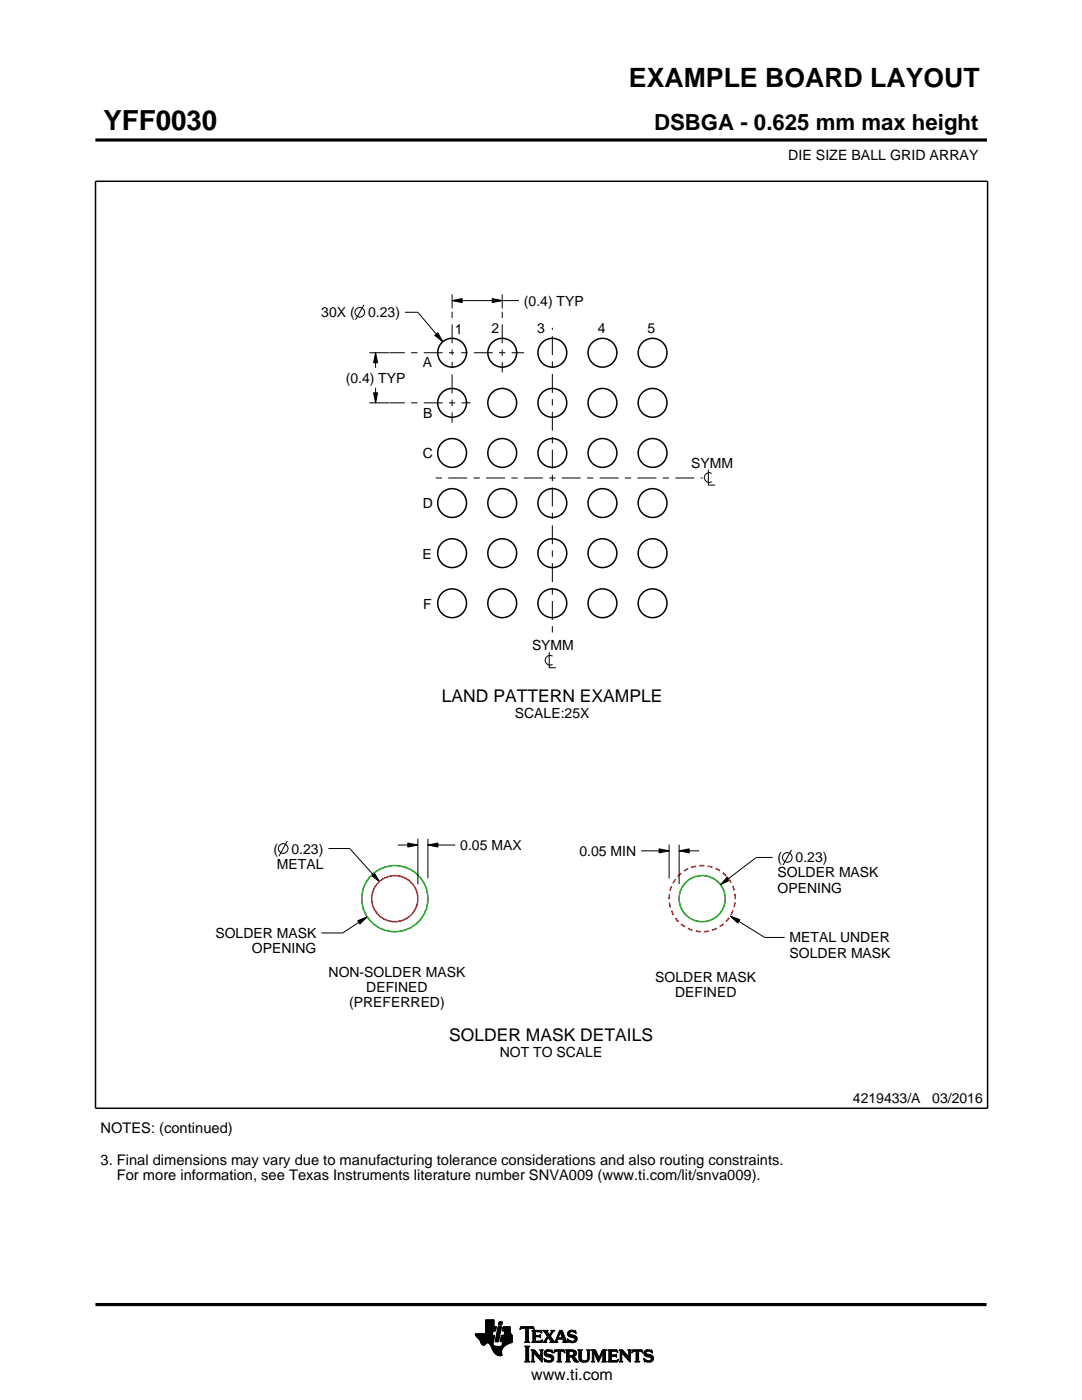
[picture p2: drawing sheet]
<svg xmlns="http://www.w3.org/2000/svg" width="216mm" height="279mm" viewBox="0 0 216 279" stroke-linecap="round" stroke-linejoin="round" font-family="sans-serif">
<g fill="none" stroke="#000" stroke-width=".2">
<path d="M19.1 27.9h177.7M196.8 27.7v.5M90.2 60l2-.4v.8zM90.2 58.7v2.8M90.2 60h13.4M98.2 59.6l2 .4-2 .4zM100.2 58.7v2.9M72.6 60.8l-1.6 3M73.7 70.4h3.9M74.5 78.4h.8l-.4 2zM74.9 70.4l.4 2h-.8zM74.9 70.4v3"/>
<path d="M74.9 77.4v3M80.8 62.3h2.6l5 5.9M86.8 66.9l.6-.5 1 1.8zM73.7 80.4h4M141.3 93.7v3.1h1.4M142 94.5a.98 .98 0 0 0-1.5 .8 .98 .98 0 0 0 1.5 .8M109.6 130.2v3.1h1.3M110.3 130.9a.98 .98 0 0 0-1.5 .9 .98 .98 0 0 0 1.5 .8M57.3 167.8l-1.6 3M65.5 169.3h4.3l5.9 6.6M74.1 174.7l.6-.5 1 1.7zM79.4 168.6h4"/>
<path d="M81.4 168.2l2 .4-2 .4zM83.4 167.4v9.1M85.4 168.6l2-.4v.8zM85.4 167.4v7.9M85.4 168.6h5.4M127.9 169.8h5.6M131.5 169.4l2 .4-2 .4zM133.5 168.6v6.7M135.5 169.8l2-.4v.8zM135.5 168.6v7.8M135.5 169.8h4M145.1 175l.5 .7-1.8 .9z"/>
<path d="M154.2 171.1h-3.3l-7.1 5.5M157.9 169.6l-1.6 3M71.4 183.7l1.9-.7-1.5 1.4zM73.3 183l-4.9 3.2h-4.3M145.7 182.8l1.9 .7-.4 .7zM145.7 182.8l6.9 4.3h4M94.8 266.2h3.5M94.8 266.3h3.5M94.9 266.4h3.3M94.9 266.5h3.8l-.2 1.2M94.9 266.5h3.8M95 266.6h3.7"/>
<path d="M95 266.7h3.7M95.1 266.8h3.6M95.2 266.9h3.4M95.3 267h3.3M95.4 267.1h3.2M95.5 267.2h3.1M95.6 267.3h3M95.7 267.4h2.8M95.7 267.5h2.8M95.7 267.5l.3 .7 .4 .3 .3-.1 .5-.4 .4 .1 .8 1.5M95.8 267.6h2.7M95.8 267.7h2.7"/>
<path d="M95.9 267.8h2.6M95.9 267.9h2.5M95.9 268h2.5M96 268h1.1M96 268.1h1M96.1 268.2h.8M96.1 268.3h.7M96.2 268.4h.6M96.3 268.4h.4M96.9 266.1h1.4M96.9 266h1.4M96.9 265.9h1.4"/>
<path d="M96.9 265.8h1.5M96.9 265.7h1.5M96.9 264.7l2.2 .1-.2 .9h-.5l-.2 .8M96.9 265.6h2M96.9 265.5h2M96.9 265.4h2M96.9 265.3h2.1M96.9 265.2h2.1M96.9 265.1h2.1M96.9 265h2.1M96.9 264.9h2.1M96.9 264.8h2.2"/>
<path d="M96.9 264.6h1.7M96.9 264.5h1.7M96.9 264.4h1.7M96.9 264.3h1.7M96.9 264.2h1.7M96.9 264.1h1.7M96.9 264h1.7M96.9 263.9h1.7M96.9 263.8h1.7M96.9 263.7h1.7M96.9 263.6h1.7M96.9 263.5h1.7"/>
<path d="M96.9 263.4h1.7M97.5 268h.9M97.6 268.1h.8M97.7 268.2h.7M97.7 268.3h.7M97.8 268.4h.6M97.9 268.5h.6M97.9 268.6h.7M98 268.7h1.1M98 268.8h2.6M98 268.8h2.5M98.1 268.9h2.3"/>
<path d="M98.1 269h2.3M98.1 269.1h2.2M98.2 269.2h2.1M98.2 269.2h2M98.2 269.3h2M98.3 269.4h1.9M98.3 269.5h1.8M98.4 269.6h1.7M98.4 269.6l.6 .7 .7 .3 .5-.1-.1-.7M98.4 268v.4l.3 .2 2 .1M98.5 269.7h1.6M98.5 267.7l-.1 .3"/>
<path d="M98.5 269.8h1.6M98.6 269.9h1.5M98.6 264.8v-1.4h-1.7v2.8h-2.1l.2 .5 .7 .8M98.6 270h1.5M98.7 270h1.4M98.8 270.1h1.3M98.8 267.7h.7M98.8 267.6h.7M98.8 267.5h.7M98.9 270.2h1.2M98.9 267.4h.7M98.9 267.3h.7"/>
<path d="M98.9 267.2h.7M98.9 267.1h.7M98.9 267h.7M98.9 270.3h1.3M99 266.9h.6M99 266.9h.7M99 266.8h.7M99 266.7h.7M99 266.6h.7M99 266.5h.7M99.1 270.4h1.1M99.1 266.4h.7"/>
<path d="M99.1 266.3h.7M99.1 266.2h.7M99.1 266.1h.7M99.1 266h.7M99.2 265.9h.7M99.2 265.8h.7M99.2 270.4h1M99.2 265.7h.7M99.2 265.6h.7M99.2 265.5h.7M99.3 265.4h.6M99.3 265.4h.7"/>
<path d="M99.3 265.3h.7M99.3 265.2h.7M99.3 265.1h.7M99.3 265h.7M99.4 270.5h.8M99.4 264.9h.7M99.4 264.8h.7M99.4 264.8h.7l-.6 3h-.7zM99.4 264.5l.2-.7h.7l-.2 .7h-.7M99.5 264.4h.6M99.5 264.3h.7M99.5 264.2h.7"/>
<path d="M99.5 264.1h.7M99.5 264h.7M99.5 263.9h.7M99.6 263.8h.7M99.8 270.6h.1M99.8 267.7h2.4M99.8 267.6h2.4M99.8 267.5h2.4M99.9 267.4h2.3M99.9 267.3h2.3M99.9 267.2h2.3M99.9 267.1h2.3"/>
<path d="M99.9 267h2.3M99.9 266.9h2.3M100 266.9h2.2M100 266.8h2.2M100 266.7h2.2M100 266.6h2.2M100 266.5h2.2M100.1 268.6h.7M100.2 268.5h.7M100.2 268.4h.8M100.2 268.4h.9M100.2 268.3h1"/>
<path d="M100.2 268.2h1.2M100.2 265.6h1.6M100.2 268.1h1.4M100.2 265.5h1.6M100.2 268h1.6M100.3 265.4h1.5M100.3 268h1.7M100.3 267.9h1.9M100.3 265.3h1.5M100.3 267.8h1.9M100.3 265.2h1.5M100.3 265.1h1.5"/>
<path d="M100.3 265h1.5M100.4 264.9h1.4M100.4 264.8h1.4M100.6 266.5l.1-.8h-.5l.2-.9h1.4l.1 1.1 .3 .6v1.4l-1.3 .6M100.6 266.4h1.5M100.6 266.3h1.4M100.6 266.2h1.4M100.6 266.1h1.3M100.7 266h1.2M100.7 265.9h1.2M100.7 265.8h1.1M100.7 265.7h1.1"/>
<path d="M100.9 268.5l-.6 .6-.2 .7M102.2 266.5h-2.2l-.2 1.1 .5 .2-.2 .9M103.7 265.3h.1M103.8 265.2h.2M103.8 265h2.8M103.8 264.9h2.7M103.9 264.8h2.6M104.7 267.8h1M104.7 271.8h1.1M104.7 268.7h1M104.8 267.7h.7M104.8 271.7h.8"/>
<path d="M104.9 265.2h.6M104.9 268.9h.6M104.9 267.6h.6M104.9 267.5l-.2 .3M104.9 267.5h.6M104.9 267.4h.6M104.9 267.3h.6M104.9 267.2h.6M104.9 267.1h.6M104.9 267h.6M104.9 266.8h.6M104.9 266.7h.6"/>
<path d="M104.9 266.6h.6M104.9 266.5h.6M104.9 266.4h.6M104.9 266.3h.6M104.9 266.2h.6M104.9 266.1h.6M104.9 265.9h.6M104.9 265.8h.6M104.9 265.7h.6M104.9 265.6h.6M104.9 265.5h.6M104.9 265.4h.6"/>
<path d="M104.9 265.3h.6M104.9 271.5h.6M104.9 269h.6M104.9 271.4h.6M104.9 271.4v-2.4l-.2-.4h1.1l-.3 .4v2.4M104.9 271.4l-.2 .4h1.1l-.3-.4M104.9 271.3h.6M104.9 271.2h.6M104.9 271.1h.6M104.9 271h.6M104.9 270.9h.6M104.9 270.8h.6"/>
<path d="M104.9 270.6h.6M104.9 270.5h.6M104.9 270.4h.6M104.9 270.3h.6M104.9 270.2h.6M104.9 270.1h.6M104.9 270h.6M104.9 269.9h.6M104.9 269.8h.6M104.9 269.6h.6M104.9 269.5h.6M104.9 269.4h.6"/>
<path d="M104.9 269.3h.6M104.9 269.2h.6M104.9 269.1h.6M105.5 267.5l.2 .3M105.5 267.5v-2.3l.7-.1 .4 .3-.1-.6h-2.6l-.1 .6 .4-.3 .7 .1v2.3M105.7 267.8h-1M105.9 271.8h.8M105.9 269.4h.8M106.1 269.5h.7M106.1 267.8h2M106.1 271.7h.5M106.2 269.6h.7"/>
<path d="M106.2 271.5h.3M106.2 265.6h1.8M106.2 269.8h.8M106.2 271.4h.3M106.2 271.4l-.3 .4h.8l-.2-.4M106.2 271.3h.3M106.2 271.2h.3M106.2 271.1h.3M106.2 271h.3M106.2 270.9h.3M106.2 270.8h.3M106.2 270.6h.3"/>
<path d="M106.2 270.5h.3M106.2 270.4h.3M106.2 270.3h.3M106.2 270.2h.3M106.2 270.1h.3M106.2 270h1M106.2 269.9h.9M106.2 269.8v1.6M106.2 269.8l-.3-.4h.8l1.2 1.4M106.3 267.7h1.8M106.3 265.7h1.8M106.3 267.6h.6"/>
<path d="M106.3 265.8h.6M106.3 267.5l-.2 .3M106.3 267.5h.5M106.3 267.4h.5M106.3 267.3h.5M106.3 267.2h.5M106.3 267.1h.5M106.3 267h.5M106.3 266.8h.5M106.3 266.7h1.6M106.3 266.6h1.6M106.3 266.5h.5"/>
<path d="M106.3 266.4h.5M106.3 266.3h.5M106.3 266.2h.5M106.3 266.1h.5M106.3 265.9h.5M106.4 265.2h.2M106.5 270h.1M106.5 270v1.4M106.5 270l1.6 1.9M106.5 265.3h.1M106.6 270.1h.7M106.7 270.2h.7"/>
<path d="M106.8 270.3h.7M106.8 265.9l.2-.1h.6l.6 .2-.2-.5h-1.9l.2 .3v1.7M106.8 265.9v.6h.8l.3-.2v.7M106.9 270.4h.7M107 270.5h.7M107.1 270.6h.7M107.2 270.8h1M107.3 270.9h.9M107.4 271h.8M107.5 271.1h.7M107.6 271.2h.6M107.6 266.5h.3"/>
<path d="M107.7 271.3h.5M107.7 269.4h.7M107.7 266.8h.2M107.7 267.6h.5M107.8 266.4h.1M107.8 271.4h.4M107.8 267h.1M107.8 265.8h.3M107.8 269.5h.5M107.9 271.5h.3M107.9 269.6h.3M107.9 267l-.3-.2h-.8l.1 .8h.9l.5-.2"/>
<path d="M107.9 269.8h.3M107.9 270.6h.3M107.9 270.5h.3M107.9 270.4h.3M107.9 270.3h.3M107.9 270.2h.3M107.9 270.1h.3M107.9 270h.3M107.9 269.9h.3M107.9 269.8v1M107.9 269.8l-.2-.4h.7l-.2 .4M108 271.7h.2"/>
<path d="M108 265.9h.1M108 267.5h.2M108.1 271.8h.1M108.1 266.1h.1M108.2 267.4h.1M108.2 269.8l-.1 2.1M108.2 267.8h.9M108.3 267.4l-.2 .5-2-.1M108.3 265.6h1M108.5 267.7h.5M108.5 271.1h.1M108.5 265.7h.7"/>
<path d="M108.5 271.2h.2M108.6 271.3h.2M108.6 270.1l.2 .5 1.1 .3 .1 .3-.1 .3h-.5l-.9-.4M108.6 270.1h.4M108.6 270h.4M108.6 270.2h.6M108.6 267.6h.4M108.6 271.4h.4M108.6 269.9h.4M108.6 270.3h1M108.6 265.8h.7M108.6 271.5h.8"/>
<path d="M108.6 269.8h.5M108.7 271.7h1.5M108.7 270.4h1.3M108.7 267.5h.3M108.7 271.8h.1M108.7 265.9h.6M108.7 269.6h1.5M108.8 267.4h.3M108.8 270.5h1.5M108.8 266.1h.6M108.8 269.5h1.4M108.8 267.3h.4"/>
<path d="M108.9 266.2h.6M108.9 267.2h.4M108.9 266.3h.6M108.9 270.6h1.5M109 267.1h.3M109 270l.1 .2 1.2 .3 .2 .6M109 270l.1-.3h.4l.8 .3-.1-.6-.2 .1-.6-.1-.6 .2-.2 .5M109 266.4h1M109.1 271.8h.9M109.1 269.4h.7M109.1 267h.9M109.1 266.5h.8"/>
<path d="M109.1 267.8h-.9M109.2 266.8h.8M109.2 266.6h.6M109.2 266.7h.7M109.2 266.7l-.6 .9-.4 .2M109.3 270.8h1.1M109.5 267.1h.6M109.6 267.2h.6M109.7 271.5h.7M109.7 267.3h.6M109.7 267.8h1.6M109.7 267.8l.2-.2-.5-.7-.4 .8 .1 .1"/>
<path d="M109.7 266.3h.4M109.7 267.4h.6M109.8 270.9h.7M109.8 266.2h.3M109.8 266.6l.9 1.2 1-2.3h.5l.8 2.1 .3 .2M109.8 267.5h.6M109.9 266.1h.3M109.9 269.8h.4M109.9 267.6h.6M109.9 267.7h.7M109.9 271.4h.5M109.9 265.9h.4"/>
<path d="M110 271h.5M110 265.6h.7M110 265.9l-.4 .5-.4-.6 .2-.3h-1.1l.9 1.2M110 265.9l.1-.2-.2-.2h.8l-.9 1.1M110 271.3h.5M110 265.8h.4M110 271.1h.5M110 271.2h.5M110.1 269.4h.1M110.1 265.7h.4M110.1 269.9h.2M110.2 270h.1"/>
<path d="M110.5 270h.1M110.5 269.9h.2M110.5 271.1l-.2 .5-.8 .3-.6-.2-.2 .1-.2-.7M110.5 269.8h.3M110.6 269.6h2.1M110.6 269.5h2M110.6 269.4h2M110.7 267.7h.5M110.8 267.6h.4M110.9 267.5h.3M110.9 267.4h.3M111 267.3h.3"/>
<path d="M111 267.2h1.8M111 267.1h1.8M111.1 267h.3M111.1 271.8h1M111.1 266.8h.4M111.2 266.7h.3M111.2 267.5l.1-.2h1l.1 .2M111.2 267.5v.3h.1M111.2 266.6h.3M111.3 266.5h.3M111.3 271.7h.6M111.3 266.4h.3"/>
<path d="M111.3 271.5h.6M111.3 267.8h-1.6M111.3 269.8h.6M111.4 266.3h.3M111.4 271.4h.5M111.4 271.4l-.1-1.7h-.4l-.4 .4 .2-.7h1.9l.1 .7-.3-.4h-.5v1.7M111.4 270.1h.5M111.4 270h.5M111.4 269.9h.5M111.4 270.5h.5M111.4 270.4h.5M111.4 270.3h.5"/>
<path d="M111.4 270.2h.5M111.4 271.1h.5M111.4 271h.5M111.4 270.9h.5M111.4 270.8h.5M111.4 270.6h.5M111.4 271.4l-.3 .4h1l-.2-.4M111.4 271.3h.5M111.4 271.2h.5M111.4 266.2h.3M111.4 266.1h.4M111.5 265.9h.9"/>
<path d="M111.5 265.8h.8M111.6 265.7h.7M111.6 265.6h.6M111.8 265.9l.4 1.1h-.8zM111.9 266.1h.5M111.9 266.2h.5M111.9 266.3h.6M112 266.4h.5M112 266.5h.6M112.1 266.6h.5M112.1 266.7h.6M112.1 266.8h.6"/>
<path d="M112.2 267h.5M112.2 267.8h1.1M112.3 267.3h.6M112.3 267.4h.6M112.4 267.5h.6M112.4 267.5v.3h-.2M112.4 269.8h.3M112.4 267.6h.6M112.4 267.7h.7M112.6 269.9h.1M112.6 270h.2M112.8 271.8h1"/>
<path d="M112.8 269.4h1.6M113 269.5h1.7M113 271.7h.7M113 269.6h1.9M113 271.5h.6M113 269.8h.6M113 271.4h.6M113 271.4l-.2 .4h1l-.2-.4M113 271.3h.6M113 271.2h.6M113 271.1h.6M113 271h.6"/>
<path d="M113 270.9h.6M113 270.8h1.5M113 270.6h1.6M113 270.5h1.8M113 270.4h.6M113 270.3h.6M113 270.2h.6M113 270.1h.6M113 270h.6M113 269.9h.6M113 269.8v1.6M113 269.8l-.2-.4h1.5l.6 .2 .1 .5"/>
<path d="M113.2 267.3h.2M113.2 267.4h.3M113.2 266.2l.3 .5 1 .3 .2 .3M113.2 266.2h.5M113.2 266.3h.6M113.2 266.1h.5M113.3 267.5h.3M113.3 267.8h-1.1M113.3 266.4h.9M113.3 265.9h.4M113.3 267.6h.6M113.3 266.5h1.3"/>
<path d="M113.3 267.7h1.6M113.3 265.8h.5M113.3 267.8h.2M113.4 266.6h1.5M113.4 265.7h1.5M113.5 266.7h1.5M113.5 265.6h1.4M113.6 269.9l.1-.2h.5l.3 .4M113.6 269.9v.6M113.7 267.8h1.1M113.8 266.8h1.3M113.8 265.5h.6"/>
<path d="M114 268h.4M114.1 270.9h.6M114.2 271h.6M114.2 271.1h.7M114.3 271.2h.6M114.3 267h.8M114.3 269.8h.7M114.3 270.4h.6M114.4 271.3h.6M114.4 271.3l.4 .5h.7M114.4 271.3l-.3-.4-.5-.1v.6M114.4 270.7h.1"/>
<path d="M114.4 270.7l1.1 1.1M114.4 271.4h.7M114.4 269.9h.6M114.4 270.3h.6M114.5 267.6h.5M114.5 270.2h.5M114.5 270h.5M114.5 265.8h.4M114.5 270.1h.5M114.5 270.1l-.2 .3-.3 .1M114.5 271.5h.7M114.6 271.7h.7"/>
<path d="M114.6 267.1h.6M114.6 267.5h.5M114.7 267.2h.5M114.7 267.4h.5M114.7 265.9h.3M114.7 267.3h.5M114.7 271.8h.8M114.8 266.1h.2M114.9 266.2h.1M114.9 266.2l-.1-.7-.2 .1-.5-.1-.6 .2-.3 .5M114.9 266.2l-.7-.4h-.4l-.1 .2 .1 .3 1.1 .4 .3 .5M115 270.1l-.1 .4-.5 .2"/>
<path d="M115.2 267.2l-.3 .6-.7 .2-.6-.2-.2 .1-.2-.7 .9 .5 .4-.1 .2-.3M115.3 269.4h.9M115.4 269.5h.7M115.5 269.6h.5M115.5 269.8h.5M115.5 269.8v1.4l.4 .5 .6 .2 .7-.1 .3-.3 .1-.5M115.5 271h.5M115.5 270.9h.5M115.5 270.8h.5M115.5 270.6h.5M115.5 270.5h.5M115.5 270.4h.5"/>
<path d="M115.5 270.3h.5M115.5 270.2h.5M115.5 270.1h.5M115.5 270h.5M115.5 269.9h.5M115.5 269.8l-.2-.4h.9l-.2 .4M115.5 271.1h.5M115.5 271.2h.5M115.5 271.3h.6M115.6 271.4h.6M115.7 271.5h.8M115.8 271.7h1.5"/>
<path d="M116 269.8v1.2M116 271l.2 .4 .5 .2 .4-.2 .2-.4M116 271.8h1.1M116.8 271.5h.6M117 269.4h.8M117.1 271.4h.4M117.2 269.5h.5M117.2 271.3h.4M117.2 269.6h.4M117.2 271.2h.4M117.2 271.1h.4M117.3 269.8h.3"/>
<path d="M117.3 271h.3M117.3 270.9h.3M117.3 270.8h.3M117.3 270.6h.3M117.3 270.5h.3M117.3 270.4h.3M117.3 270.3h.3M117.3 270.2h.3M117.3 270.1h.3M117.3 270h.3M117.3 269.9h.3M117.6 269.8l.2-.4h-.8l.2 .3 .1 1.3"/>
<path d="M117.6 269.8v1.2M118 271.8h.7M118 269.4h.8M118.1 269.5h.8M118.1 271.7h.5M118.2 269.6h.7M118.2 271.5h.3M118.2 269.8h.8M118.2 271.4h.3M118.2 269.8l-.2-.4h.8l.7 1.6 .7-1.6h.9l-.3 .4M118.2 271.4l-.2 .4h.7l-.2-.4M118.2 271.3h.3"/>
<path d="M118.2 271.2h.3M118.2 271.1h.3M118.2 271h.3M118.2 270.9h.3M118.2 270.8h.3M118.2 270.6h.3M118.2 270.5h.3M118.2 270.4h.3M118.2 270.3h.3M118.2 270.2h.3M118.2 270.1h.3M118.2 270h.9"/>
<path d="M118.2 269.9h.8M118.2 269.8v1.6M118.6 270.1h.5M118.6 270.2h.6M118.7 270.3h.5M118.7 270.4h.6M118.8 270.5h.5M118.8 270.6h.6M118.9 270.8h.5M118.9 270.9h.6M119 271h.8M119 271.1h.8"/>
<path d="M119.1 271.2h.6M119.1 271.3h.6M119.2 271.4h.4M119.2 271.5h.4M119.3 271.7h.2M119.3 271.8h.2M119.6 270.9h.3M119.6 270.8h.3M119.7 270.6h.3M119.7 270.5h.3M119.8 270.4h.3M119.8 270.3h.3"/>
<path d="M119.9 270.2h.3M119.9 270.1h.3M120 270h.8M120 269.9h.8M120 269.8h.8M120.1 271.8h1M120.1 269.6h.7M120.1 269.5h.8M120.2 269.4h.9M120.2 271.7h.7M120.3 271.5h.5M120.3 271.4h.5"/>
<path d="M120.3 271.4l-.2 .4h1l-.3-.4M120.3 271.4v-1.5l-.9 2-.9-2v1.5M120.3 271.3h.5M120.3 271.2h.5M120.3 271.1h.5M120.3 271h.5M120.3 270.9h.5M120.3 270.8h.5M120.3 270.6h.5M120.3 270.5h.5M120.3 270.4h.5M120.3 270.3h.5"/>
<path d="M120.3 270.2h.5M120.3 270.1h.5M120.8 269.8v1.6M121.2 271.8h2M121.2 269.4h1.9M121.4 269.5h1.8M121.4 271.7h1.9M121.5 269.6h1.7M121.5 271.5h1.8M121.5 269.8h.5M121.5 271.4h.5M121.5 269.8l-.3-.4h1.9l.2 .6"/>
<path d="M121.5 269.9h.5M121.5 269.8v1.6M121.5 270.3h.5M121.5 270.2h.5M121.5 270.1h.5M121.5 270h.5M121.5 270.9h.5M121.5 270.8h.5M121.5 270.6h1.5M121.5 270.5h1.5M121.5 270.4h1.5M121.5 271.3h.5"/>
<path d="M121.5 271.2h.5M121.5 271.1h.5M121.5 271h.5M122.6 270.4l.4-.2v.7l-.2-.2h-.8v.7l.2 .1M122.9 270.8h.1M122.9 270.3h.1M123 269.8h.3M123.1 271.4h.3M123.2 269.9h.1M123.3 270h.1M123.3 270l-.4-.3h-.8l-.1 .7M123.3 271.3h.1"/>
<path d="M123.4 271.2h.1M123.4 271.2l-.2 .6h-2l.3-.4M123.4 271.2l-.3 .3h-.4M123.5 271.8h.8M123.5 269.4h.7M123.6 269.5h.7M123.7 271.7h.5M123.7 269.6h.7M123.7 271.5h.4M123.7 269.8h.8M123.7 271.4h.4M123.7 269.8l-.2-.4h.7l1.2 1.4 .1-1"/>
<path d="M123.7 271.4l-.2 .4h.8l-.2-.4M123.7 271.3h.4M123.7 271.2h.4M123.7 271.1h.4M123.7 271h.4M123.7 270.9h.4M123.7 270.8h.4M123.7 270.6h.4M123.7 270.5h.4M123.7 270.4h.4M123.7 270.3h.4M123.7 270.2h.4"/>
<path d="M123.7 270.1h.4M123.7 270h1M123.7 269.9h.9M123.7 269.8v1.6M124.1 270v1.4M124.1 270h.1M124.2 270.1h.6M124.2 270.2h.7M124.3 270.3h.7M124.4 270.4h.7M124.5 270.5h.7M124.6 270.6h.7"/>
<path d="M124.7 270.8h1.1M124.8 270.9h1M124.9 271h.9M125 271.1h.8M125.1 271.2h.7M125.2 271.3h.6M125.2 269.4h.8M125.3 271.4h.5M125.4 269.5h.5M125.4 271.5h.4M125.4 269.6h.4M125.5 269.8h.3"/>
<path d="M125.5 269.8l-.3-.4h.8l-.2 .4M125.5 269.9h.3M125.5 270.2h.3M125.5 270.1h.3M125.5 270h.3M125.5 270.4h.3M125.5 270.3h.3M125.5 270.6h.3M125.5 270.5h.3M125.5 271.7h.3M125.6 271.8h.2M125.8 269.8v2.1l-1.7-1.9"/>
<path d="M126 270h.1M126.1 269.9h.1M126.1 269.8h.3M126.1 269.6h2.1M126.2 269.5h2M126.2 269.4h2M126.6 271.8h1.1M126.9 271.7h.6M126.9 271.5h.5M126.9 269.8h.5M126.9 271.4h.5M126.9 271.4v-1.7h-.5l-.3 .4 .1-.7h1.9l.2 .7-.4-.4h-.5v1.7"/>
<path d="M126.9 270.1h.5M126.9 270h.5M126.9 269.9h.5M126.9 270.5h.5M126.9 270.4h.5M126.9 270.3h.5M126.9 270.2h.5M126.9 271.1h.5M126.9 271h.5M126.9 270.9h.5M126.9 270.8h.5M126.9 270.6h.5"/>
<path d="M126.9 271.4l-.3 .4h1.1l-.3-.4M126.9 271.3h.5M126.9 271.2h.5M128 269.8h.3M128.1 269.9h.2M128.2 270h.1M128.4 271.1h.1M128.4 271.2h.2M128.5 271.3h.2M128.5 270.1l.1 .4 .5 .3M128.5 270.1h.4M128.5 270h.4"/>
<path d="M128.5 270.2h.6M128.5 271.4h.4M128.5 269.9h.4M128.5 270.3h1M128.5 271.5h.8M128.5 269.8h.5M128.6 271.7h1.5M128.6 270.4h1.3M128.6 271.8h.1M128.6 269.6h1.5M128.7 270.5h1.5M128.7 269.5h1.4"/>
<path d="M128.8 270.6h1.5M128.9 270l.1 .2 1.2 .3 .2 .6M128.9 270l.1-.3h.4l.8 .3-.1-.6-.2 .1-.6-.1-.6 .2-.2 .5M128.9 271.8h1M129 269.4h.7M129.1 270.8l.7 .2 .1 .4-.7 .1-.8-.4M129.2 270.8h1.1M129.6 271.5h.7M129.6 270.9h.8M129.8 269.8h.4M129.8 271.4h.5M129.9 271h.5"/>
<path d="M129.9 271.3h.5M129.9 271.1h.5M129.9 271.2h.5M129.9 269.4h.2M130 269.9h.2M130.1 270h.1M130.4 271.1l-.3 .5-.7 .3-.6-.2-.2 .1-.2-.7"/>
<circle cx="71.8" cy="62.3" r=".98"/>
<circle cx="56.5" cy="169.3" r=".98"/>
<circle cx="157.1" cy="171.1" r=".98"/>
</g>
<g fill="#000">
<path d="M90.2 60l2-.4v.8zM98.2 59.6l2 .4-2 .4zM74.9 70.4l.4 2h-.8zM86.8 66.9l.6-.5 1 1.8zM74.5 78.4h.8l-.4 2zM74.1 174.7l.6-.5 1 1.7zM81.4 168.2l2 .4-2 .4zM85.4 168.6l2-.4v.8zM131.5 169.4l2 .4-2 .4zM135.5 169.8l2-.4v.8zM145.1 175l.5 .7-1.8 .9zM71.4 183.7l1.9-.7-1.5 1.4z"/>
<path d="M145.7 182.8l1.9 .7-.4 .7z"/>
</g>
<g fill="none" stroke="#000" stroke-width=".3">
<path d="M19.1 36.2h178v185h-178z"/>
<circle cx="90.2" cy="70.4" r="2.88"/>
<circle cx="100.2" cy="70.4" r="2.88"/>
<circle cx="110.2" cy="70.4" r="2.88"/>
<circle cx="120.2" cy="70.4" r="2.88"/>
<circle cx="130.2" cy="70.4" r="2.88"/>
<circle cx="90.2" cy="90.4" r="2.88"/>
<circle cx="90.2" cy="80.4" r="2.88"/>
<circle cx="100.2" cy="80.4" r="2.88"/>
<circle cx="100.2" cy="90.4" r="2.88"/>
<circle cx="110.2" cy="90.4" r="2.88"/>
<circle cx="110.2" cy="80.4" r="2.88"/>
<circle cx="120.2" cy="90.4" r="2.88"/>
<circle cx="120.2" cy="80.4" r="2.88"/>
<circle cx="130.2" cy="90.4" r="2.88"/>
<circle cx="130.2" cy="80.4" r="2.88"/>
<circle cx="90.2" cy="100.4" r="2.88"/>
<circle cx="90.2" cy="110.4" r="2.88"/>
<circle cx="100.2" cy="110.4" r="2.88"/>
<circle cx="100.2" cy="100.4" r="2.88"/>
<circle cx="110.2" cy="110.4" r="2.88"/>
<circle cx="110.2" cy="100.4" r="2.88"/>
<circle cx="120.2" cy="100.4" r="2.88"/>
<circle cx="120.2" cy="110.4" r="2.88"/>
<circle cx="130.2" cy="110.4" r="2.88"/>
<circle cx="130.2" cy="100.4" r="2.88"/>
<circle cx="90.2" cy="120.4" r="2.88"/>
<circle cx="100.2" cy="120.4" r="2.88"/>
<circle cx="110.2" cy="120.4" r="2.88"/>
<circle cx="120.2" cy="120.4" r="2.88"/>
<circle cx="130.2" cy="120.4" r="2.88"/>
</g>
<path d="M19 27.9h177.8M19 260.3h177.8" fill="none" stroke="#000" stroke-width=".63" stroke-linecap="butt"/>
<g fill="none" stroke="#000" stroke-width=".2" stroke-dasharray="1.3 1.3 3.8 1.3" stroke-dashoffset=".6" stroke-linecap="butt">
<path d="M90.2 70.4v.5M90.2 70.4v-8.8M90.2 70.4h-12.5M90.2 70.4h.4M100.2 70.4v3.9M100.2 70.4v-8.8M100.2 70.4h-9M100.2 70.4h4.3M90.2 80.4v4M90.2 80.4v-9M90.2 80.4h-12.5M90.2 80.4h3.7"/>
<path d="M110.2 95.4v31.1M110.2 95.4v-30M110.2 95.4h-24M110.2 95.4h30"/>
</g>
<g fill="none" stroke="#00a600" stroke-width=".3">
<circle cx="78.8" cy="179.3" r="6.6"/>
<circle cx="140.1" cy="179.3" r="4.6"/>
</g>
<circle cx="78.8" cy="179.3" r="4.6" fill="none" stroke="#f00" stroke-width=".3"/>
<path d="M146.7 179.3a6.6 6.6 0 0 0-9.6-5.8 6.6 6.6 0 0 0-.8 11.2 6.6 6.6 0 0 0 10.3-4.4l.1-1" fill="none" stroke="#f00" stroke-width=".3" stroke-dasharray="1 .7" stroke-linecap="butt"/>
<text font-size="5.5" x="20.6" y="26">YFF0030</text>
<text font-size="5.3" x="125.5" y="17.4">EXAMPLE BOARD LAYOUT</text>
<text font-size="4.4" x="130.5" y="26">DSBGA - 0.625 mm max height</text>
<g font-size="3.5">
<text x="88.2" y="140.2">LAND PATTERN EXAMPLE</text>
<text x="89.6" y="207.8">SOLDER MASK DETAILS</text>
</g>
<text font-size="3.2" x="106" y="275.3">www.ti.com</text>
<g font-size="2.9">
<text x="20.1" y="226.1">NOTES: (continued)</text>
<text x="20.1" y="232.4">3. Final dimensions may vary due to manufacturing tolerance considerations and also routing constraints.</text>
<text x="23.3" y="235.6">For more information, see Texas Instruments literature number SNVA009 (www.ti.com/lit/snva009).</text>
</g>
<g font-size="2.8">
<text x="157.3" y="32">DIE SIZE BALL GRID ARRAY</text>
<text x="64.1" y="63.3">30X (</text>
<text x="73.5" y="63.3">0.23)</text>
<text x="104.6" y="61">(0.4) TYP</text>
<text x="90.8" y="66.6">1</text>
<text x="98.1" y="66.5">2</text>
<text x="107.2" y="66.5">3</text>
<text x="119.3" y="66.5">4</text>
<text x="129.2" y="66.5">5</text>
<text x="69" y="76.4">(0.4) TYP</text>
<text x="84.4" y="73.3">A</text>
<text x="84.5" y="83.4">B</text>
<text x="84.4" y="91.5">C</text>
<text x="137.9" y="93.3">SYMM</text>
<text x="84.4" y="101.4">D</text>
<text x="84.3" y="111.5">E</text>
<text x="84.4" y="121.5">F</text>
<text x="106.2" y="129.8">SYMM</text>
<text x="102.7" y="143.3">SCALE:25X</text>
<text x="54.6" y="170.3">(</text>
<text x="55.2" y="173.3">METAL</text>
<text x="58.2" y="170.3">0.23)</text>
<text x="91.8" y="169.6">0.05 MAX</text>
<text x="115.6" y="170.8">0.05 MIN</text>
<text x="155.2" y="172.1">(</text>
<text x="158.8" y="172.1">0.23)</text>
<text x="155.2" y="175.1">SOLDER MASK</text>
<text x="155.2" y="178.1">OPENING</text>
<text x="43" y="187.2">SOLDER MASK</text>
<text x="50.2" y="190.2">OPENING</text>
<text x="157.6" y="188.1">METAL UNDER</text>
<text x="157.6" y="191.1">SOLDER MASK</text>
<text x="65.6" y="194.9">NON-SOLDER MASK</text>
<text x="73.1" y="197.9">DEFINED</text>
<text x="130.8" y="195.9">SOLDER MASK</text>
<text x="69.7" y="200.9">(PREFERRED)</text>
<text x="134.7" y="198.9">DEFINED</text>
<text x="99.7" y="210.9">NOT TO SCALE</text>
<text x="170.2" y="220.2">4219433/A</text>
<text x="186" y="220.2">03/2016</text>
</g>
</svg>
